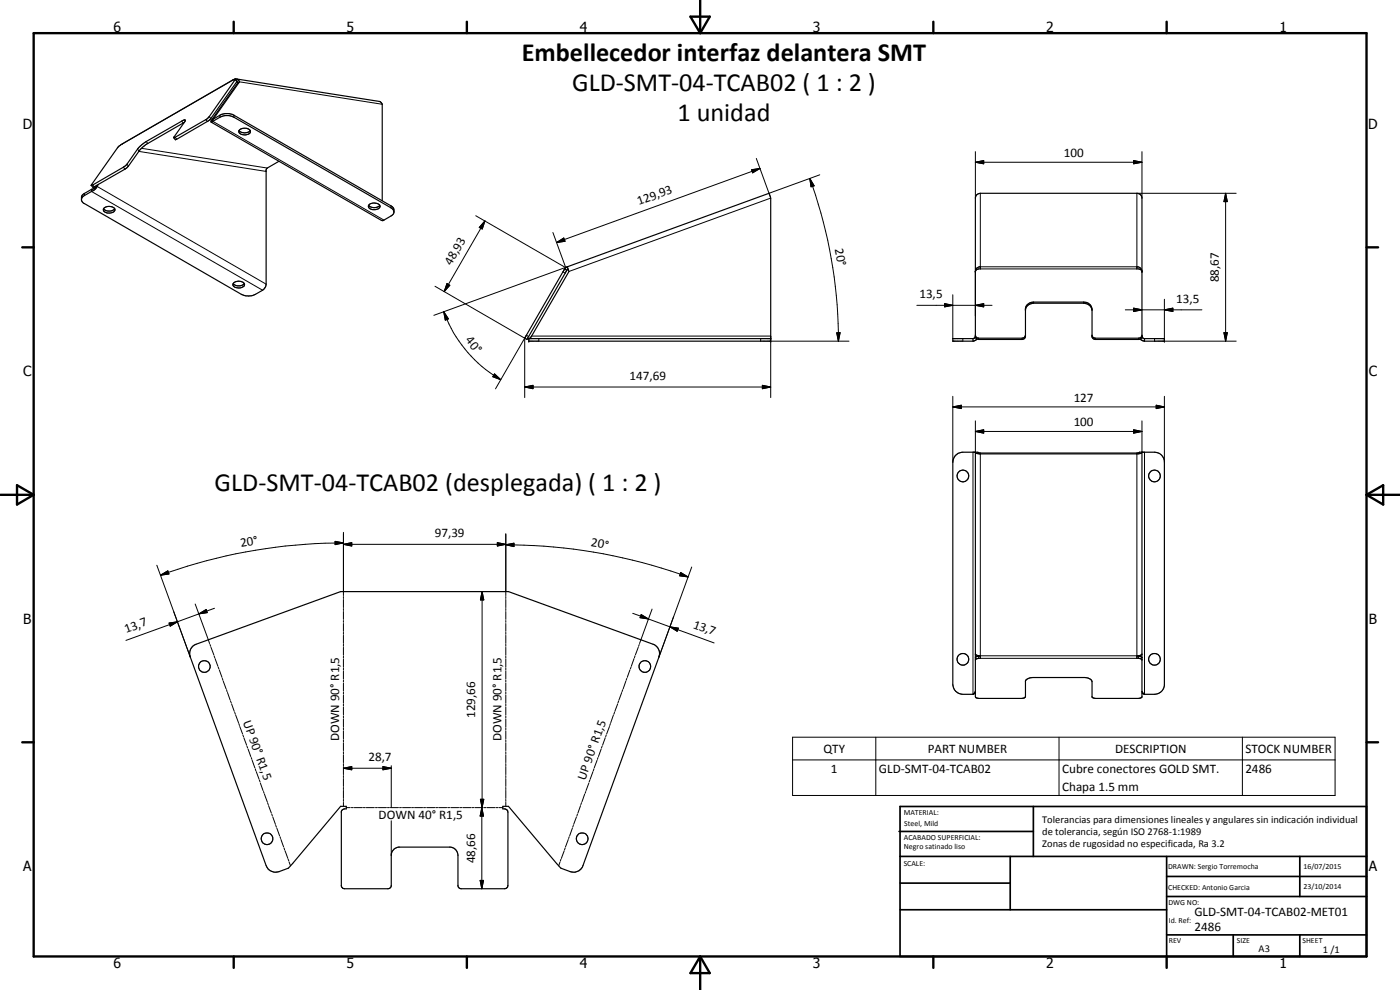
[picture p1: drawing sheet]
<svg xmlns="http://www.w3.org/2000/svg" width="420mm" height="297mm" viewBox="0 0 420 297" stroke-linecap="round" stroke-linejoin="round" font-family="sans-serif">
<g fill="none" stroke="#000" stroke-width=".35">
<path d="M55.3 36.7l-12.3 7.3-1.1 1.1-3.9 5.3-9.9 5.7-.3 .1-.4-.6M63.4 36.7l51.1 29.4 .5 .1 2.3-1.4 .7-.5 .2-.7M63.4 36.2v.5M63.8 36h.1M63.8 35.9l-.4 .3M63.9 36.4l2.1-1.2a4.5 4.5 0 0 1 4.2 0l47.1 27.2 .7 .5 .2 .7M63.9 35.8l2.1-1.2a4.5 4.5 0 0 1 4.2 0l47.1 27.2 .8 .7 .1 1.1M63.9 35.8v.6M63.9 36.4l-.5 .3M63.9 35.8l-.1 .2M69.9 24l.4-.2zM70.1 23.9l-33.8 19.5-1 .8-7.9 11.4"/>
<path d="M70.6 23.7l.5 .6M70.7 23.7l-.4 .1M70.7 23.7l-8.6 12-10 5.6M70.7 23.7l.6 .1 .6 .8M71 23.7l42.9 6.7 .5 .3 .3 .6v28.9M71.1 24.5l.2 .4M71.1 24.5l-8.3 11.6-9.8 5.7-.4 .1-.5-.6M71.1 24.3h.1M71.2 24.3l-.1 .2M71.3 24.9l-7.9 11.3M71.7 39.2a2.35 2.35 0 0 0 3.4 0M71.9 39a2.32 2.32 0 0 1 3.2 .2 1.36 1.36 0 0 1-1.8 1.3 1.19 1.19 0 0 1-1.6-1.3z"/>
<path d="M71.9 24.6l-7.9 11.1M71.9 24.6l-.6 .3M27.4 55.6h.1M27.5 57.4l-2.5 1.4-.5 .8M27.5 56.8v.6M28.6 56.3l-1.1 .5M29 55.6l-.4 .7M29.1 55.9a2.62 2.62 0 0 1-1.6 1.5M29.1 55.9l-.5 .4M29.5 55.3l-.4 .6M52.1 41.3l3.4-4.9v-.4l-.7 .2-11.4 6.6-1.8 1.6-4.1 5.4-10.1 5.8M83.7 48.4l-3.5 2-.4 .7 .1 34.2-.2 .7-.7 .9-2.3 1.4a4.7 4.7 0 0 1-4.3 0l-47.4-27.3-.5-.9v-1.3l.5-.6 2.5-1.4"/>
<path d="M293.1 58.4l1.1-.4h47a1.45 1.45 0 0 1 1.5 1.4l-.1 41.9-.9 .6h-13l-.6-.3-.4-.5v-8.3a2.33 2.33 0 0 0-2.5-2.2h-15a2.49 2.49 0 0 0-2.4 1.9v8.5l-.4 .6-.7 .3h-13l-.9-.6-.1-41.9zM31.1 62.7a2.41 2.41 0 0 0 3.3 0M31.2 62.4a2.19 2.19 0 0 1 3.3 .5 2.02 2.02 0 0 1-3.5 .1zM110.6 61.6a2.25 2.25 0 0 0 3.3 0M110.8 61.4a2.26 2.26 0 0 1 3.3 .5 2.06 2.06 0 0 1-3.5 .1zM70 85.1a2.35 2.35 0 0 0 3.3 0M70.1 84.9a2.21 2.21 0 0 1 3.3 .4 2.1 2.1 0 0 1-3.2 .7l-.3-.6zM169.4 80.7l-11.9 20.7M169.4 80.7l.7 .4M170.1 81.1l-12 20.8-.6-.4M170.1 81.1h.1M170.3 80.1l60.5-22.1 .5 1.4v43h-72.6v-.8h72.6"/>
<path d="M170.3 80.1l-.9 .6M170.3 80.1l.5 1.3-11.3 19.6-.7 .6M170.5 80.8l-.4 .3M292.7 81.4a1.38 1.38 0 0 1 1.5-1.3v.6a1.13 1.13 0 0 0-1.5 .9M307.8 92.9a2.4 2.4 0 0 1 2.4-1.9h15a2.4 2.4 0 0 1 2.5 2.2M341.2 80.1l1.1 .3 .4 .8-.7-.5h-.8zM342.6 81.2l.1 .2M342.7 81.2v.2M157.5 101.4v.1M292 101.6v.8M292.7 100.6l.2 .5 .8 .4h13l.7-.2 .4-.7M292.7 100.8l-.2 .6-.4 .2h-6.1v.8h6"/>
<path d="M293.2 101.7l-1.2 .7M327.7 100.8l.6 .6 .4 .1h13l.5-.1 .5-.6M342.3 101.7l1.2 .7M342.7 101l.6 .6h6.2v.8h-6M343.5 101.6v.8M292.7 135.7l.4 .4 .9 .1h47.5l.8-.1 .4-.4v73.4l-1 .4-13.6-.1-.4-.3v-4.6a1.92 1.92 0 0 0-2.1-1.2l-16.4 .1-1.1 .4-.3 .5v4.7l-.4 .4-13.7 .1-.9-.2zM57.9 193.9l1-.6 43.3-15.8h50.4l43.4 15.8a2.98 2.98 0 0 1 1.8 3.8l-22.8 62.6a2.99 2.99 0 0 1-3.9 1.8l-2.8-1-15.7-18.6h-1.7v.8a1.18 1.18 0 0 1 1.5 1v22l-.4 .7-.6 .3-13.4-.1-.6-.7v-9.2a2.57 2.57 0 0 0-2.1-2.5h-15.7a2.53 2.53 0 0 0-2.2 2.1v9.6l-.5 .7-13.5 .1-.6-.3-.4-.5v-22.4l.6-.7 .9-.1v-.8h-1.7l-15.6 18.6-2.9 1a3 3 0 0 1-3.8-1.8l-22.8-62.6a3.1 3.1 0 0 1 .8-3.2zM292.7 196.3l.4 .3 1.1 .2v.7a1.26 1.26 0 0 0-1.5 .5M293.5 196.7v.2M293.5 196.9h.7M293.5 196.9l-.8 .5M341.2 196.9h.8"/>
<path d="M342 196.9l.7 .4M342 196.7v.2M342.7 196.3l-.7 .4-.8 .1v.7l1 .1 .5 .3M292 208.3h-3a3 3 0 0 1-3-3v-66.6a3 3 0 0 1 3-3h4.5l.5 .2h47.4l.6-.2h4.5a3 3 0 0 1 3 2.6v67.4a3 3 0 0 1-3 2.6h-3M292.7 207.4l-.7 .9M292.7 208l-.7 .3M342.7 208l.8 .3M342.7 207.6l.8 .7"/>
<circle cx="289" cy="142.8" r="1.75"/>
<circle cx="346.5" cy="142.8" r="1.75"/>
<circle cx="61.3" cy="200" r="1.76"/>
<circle cx="193.5" cy="200" r="1.76"/>
<circle cx="289" cy="197.8" r="1.75"/>
<circle cx="346.5" cy="197.8" r="1.76"/>
<circle cx="80.1" cy="251.7" r="1.75"/>
<circle cx="174.7" cy="251.6" r="1.76"/>
</g>
<g fill="none" stroke="#000" stroke-width=".3">
<path d="M54.5 36.4l.5 .5M61.8 35.9l.4 .5M62.8 35l.5 .6M63.9 36.4l51.3 29.6M66 34.6v.6M69.9 24l-33.3 19.2M70.2 34.6v.6M70.6 23.9l.6 .7M71.9 24.6l42.8 6.7M25.3 58v.7M27.5 57.4l51.3 29.7M27.8 55.5l.5 .5"/>
<path d="M29.1 55.9l50.8 29.4M37 50.2l.5 .6M38.1 49.3l.5 .5M41.3 44.7l.4 .6M41.6 45.4l38.3 6M42.4 44.5l37.8 5.9M43.9 42.5l.5 .6M52.6 41.2l.4 .6M225.6 50.9l2.5-.4-2.2 1.4zM227 47.5l3.8 10.5 15.2-5.5M228.1 50.5l-61.1 22.3M231.3 59.4l-60.5 22"/>
<path d="M243 53.6l1.3 2.2-.9 .2zM243 53.6a142.7 142.7 0 0 1 8.6 48.8M292.7 48.7l2.5-.5v.9zM292.7 45.5v13.9M292.7 48.7h50M294.2 58v22.1h47v-22.1h29.8M340.2 48.2l2.5 .5-2.5 .4zM342.7 45.5v13.9M367.8 58l.5 2.5h-1zM367.8 58v44.4M117.3 61.8v.6M142.8 64.7l27 15.6-3.9-10.5"/>
<path d="M145.5 66.3l-.8 2.4-.9-.5zM145.5 66.3l-12.2 21.2M167 72.8l2.2-1.4 .4 1zM130.5 85.9l27 15.6v17.8M133.2 93.5l1.4 2.2-1 .4zM133.2 93.5a39 39 0 0 0 17.1 20.4M134.1 85.1l.9 .5-1.7 1.9zM168.9 81.6l.7 .4M170.3 80.1l-40.1 14.5M251.1 99.9l1-.1-.5 2.6zM275.2 91.6h22.5M283.5 91.1l2.5 .5-2.5 .5z"/>
<path d="M286 88.4v13.2M292.7 91.6l2.5-.5v1zM292.7 81.4v13.4M294.2 80.7h47M310.2 90.6v.4M325.2 90.6v.4M337.7 93h23M340.2 92.5l2.5 .5-2.5 .5zM349.5 93l2.5-.5v1zM349.5 89.8v11.8M367.3 99.8h1l-.5 2.6zM148.4 112.2l1.9 1.7-2.4-.9z"/>
<path d="M157.5 116.1l2.5-.5v1zM157.5 116.1h73.8M158.7 101l-.7-.4-9.3 16.1M159.5 100.8h71.8v18.5M161.7 101.6v.8M228.3 101.6v.8M228.8 115.6l2.5 .5-2.5 .5zM231.3 102.4h23.5M286 118.9v19.8M289 101.6v.8M293.7 101.5v.4M306.7 101.5v.4"/>
<path d="M328.7 101.5v.4M341.7 101.5v.4M346.5 101.6v.8M349.5 118.9v19.8M349.5 102.4h21.5M286 122.1l2.5-.5v1zM286 122.1h63.5M292 135.7v72.6M292.7 129.5l2.5-.6v1.1zM292.7 126.3v9.4M292.7 129.5h50M294.2 135.9v60.9h47v-60.9"/>
<path d="M340.2 128.9l2.5 .6-2.5 .5zM342.7 126.3v9.4M343.5 135.7v72.6M347 121.6l2.5 .5-2.5 .5zM103.1 159.7v19M47.1 169.6l10 27.5M48.2 172.6l2.2-1.3 .3 .9zM100.6 162.4l2.5 .5-2.5 .5zM103.1 163.3l2.5-.5v1zM103.1 179v.6M103.1 179.9v2.4M103.1 163.3h48.7"/>
<path d="M103.1 162.9a161 161 0 0 0-54.9 9.7M144.7 177.5l.5 2.5h-1zM144.7 177.5v64.8M149.3 162.8l2.5 .5-2.5 .5zM151.8 163.4l2.5-.4v1zM151.8 160.1v18.6M151.8 179v.6M151.8 179.9v2.4M151.8 163.4a161.3 161.3 0 0 1 54.7 9.7M204.3 171.8l2.2 1.3-2.5-.3zM207.6 170.1l-9.8 27M50.7 186.9l2.5-.3-2.1 1.3z"/>
<path d="M53.2 186.6l-15.4 5.6M58.6 181.2l4.3 11.9M59.7 184.2l2.2-1.3 .3 .9zM59.7 184.2l-6.5 2.4M63 193.4l.2 .5M63.3 194.2l.9 2.3M64.3 196.8l.2 .6M64.4 182.5l-4.7 1.7M64.5 197.6l.9 2.3M103.1 182.6v.6M103.1 183.5v2.3M103.1 186.2v.5"/>
<path d="M103.1 187.1v2.3M103.1 189.7v.6M103.1 190.6v2.4M103.1 193.3v.6M103.1 194.2v2.4M103.1 196.9v.6M103.1 197.8v2.4M151.8 182.6v.6M151.8 183.5v2.3M151.8 186.2v.5M151.8 187.1v2.3M151.8 189.7v.6"/>
<path d="M151.8 190.6v2.4M151.8 193.3v.6M151.8 194.2v2.4M151.8 196.9v.6M151.8 197.8v2.4M189.9 184l4.7 1.7M190.3 197.6l-.8 2.3M190.6 196.8l-.2 .6M191.5 194.2l-.8 2.3M191.8 193.4l-.2 .5M192.4 184.4l2.2 1.3-2.5-.4zM194.6 185.7l6.5 2.4"/>
<path d="M195.7 182.8l-3.8 10.3M201.1 188.1l2.5 .4-.4 .9zM201.1 188.1l13.2 4.8M293.7 196.9v.6M294.2 197.5h47M341.7 196.9v.6M65.5 200.2l.2 .5M65.8 201l.8 2.2M66.7 203.5l.2 .6M67 204.4l.8 2.3M68 206.9l.1 .6M68.3 207.8l.8 2.3"/>
<path d="M69.2 210.3l.2 .6M69.5 211.2l.8 2.2M70.4 213.7l.2 .6M70.7 214.5l.9 2.3M71.7 217.1l.2 .6M72 218l.8 2.2M103.1 200.4v.7M103.1 201.4v2.4M103.1 204v.6M103.1 205v2.3M103.1 207.6v.6M103.1 208.5v2.4"/>
<path d="M103.1 211.2v.6M103.1 212.1v2.4M103.1 214.8v.6M103.1 215.7v2.4M103.1 218.4v.6M103.1 219.3v2.4M151.8 200.4v.7M151.8 201.4v2.4M151.8 204v.6M151.8 205v2.3M151.8 207.6v.6M151.8 208.5v2.4"/>
<path d="M151.8 211.2v.6M151.8 212.1v2.4M151.8 214.8v.6M151.8 215.7v2.4M151.8 218.4v.6M151.8 219.3v2.4M182.9 218l-.8 2.2M183.2 217.1l-.2 .6M184.1 214.5l-.8 2.3M184.4 213.7l-.2 .6M185.4 211.2l-.9 2.2M185.7 210.3l-.2 .6"/>
<path d="M186.6 207.8l-.9 2.3M186.9 206.9l-.2 .6M187.8 204.4l-.8 2.3M188.1 203.5l-.2 .6M189 201l-.8 2.2M189.4 200.2l-.2 .5M72.9 220.5l.2 .6M73.2 221.4l.8 2.2M74.1 223.9l.2 .6M74.5 224.7l.8 2.3M75.4 227.3l.2 .5M75.7 228.1l.8 2.3"/>
<path d="M76.6 230.7l.2 .6M76.9 231.5l.9 2.3M77.8 234.1l.3 .5M78.1 234.9l.8 2.3M79.1 237.5l.2 .5M79.4 238.3l.8 2.3M103.1 230.5l2.5-.5v1zM103.1 222v.5M103.1 222.8v2.4M103.1 225.6v.5M103.1 226.4v2.4M103.1 229.1v.6"/>
<path d="M103.1 230v2.4M103.1 232.7v.6M103.1 233.6v2.4M103.1 236.3v.6M103.1 237.2v2.4M103.1 239.9v.6M103.1 230.5h14.3M114.9 230l2.5 .5-2.5 .5zM117.4 229.7v12.6M144.2 239.8h1l-.5 2.5zM151.8 222v.5M151.8 222.8v2.4"/>
<path d="M151.8 225.6v.5M151.8 226.4v2.4M151.8 229.1v.6M151.8 230v2.4M151.8 232.7v.6M151.8 233.6v2.4M151.8 236.3v.6M151.8 237.2v2.4M151.8 239.9v.6M175.5 238.3l-.8 2.3M175.8 237.5l-.2 .5M176.7 234.9l-.8 2.3"/>
<path d="M177 234.1l-.2 .5M178 231.5l-.9 2.3M178.3 230.7l-.3 .6M179.2 228.1l-.9 2.3M179.5 227.3l-.2 .5M180.4 224.7l-.8 2.3M180.7 223.9l-.2 .6M181.6 221.4l-.8 2.2M181.9 220.5l-.1 .6M237.9 221.2h162.8v17.5h-162.8zM237.9 228h162.8M262.8 221.2v17.5"/>
<path d="M317.8 221.2v17.5M372.9 221.2v17.5M80.3 240.8l.2 .6M80.6 241.7l.8 2.3M81.6 244.3l.1 .5M81.9 245.1l.8 2.3M82.8 247.6l.2 .6M83.1 248.5l.8 2.2M84 251l.2 .6M84.3 251.9l.8 2.2M85.2 254.4l.2 .6M85.5 255.3l.9 2.3"/>
<path d="M86.5 257.8l.2 .6M86.8 258.7l.4 1.1M103.1 240.7v1.2M103.9 242.3h1.2M105.4 242.3h.6M106.3 242.3h2.4M109 242.3h.6M109.9 242.3h2.4M112.7 242.3h.6M113.6 242.3h2.4M116.3 242.3h.6M117.2 242.3h2.4"/>
<path d="M117.4 246.3v10.4M119.9 242.3h.6M120.8 242.3h2.4M123.5 242.3h.6M124.4 242.3h2.4M127.1 242.3h.6M128 242.3h2.5M130.8 242.3h.5M131.6 242.3h2.5M134.4 242.3h.5M135.3 242.3h2.4M138 242.3h.6"/>
<path d="M138.9 242.3h2.4M141.6 242.3h.6M142.5 242.3h2.4M144.6 242.3l.5 2.6h-1zM144.6 242.3v24.4M145.2 242.3h.6M146.1 242.3h2.4M148.8 242.3h.6M149.7 242.3h1.2M151.8 240.7v1.2M168.1 258.7l-.4 1.1M168.3 257.8l-.1 .6"/>
<path d="M169.3 255.3l-.8 2.3M169.6 254.4l-.2 .6M170.5 251.9l-.8 2.2M170.8 251l-.2 .6M171.8 248.5l-.8 2.2M172.1 247.6l-.2 .6M173 245.1l-.8 2.3M173.3 244.3l-.2 .5M174.2 241.7l-.8 2.3M174.5 240.8l-.2 .6M144.1 264.2h1l-.5 2.5z"/>
</g>
<g fill="#000">
<circle cx="63.8" cy="36" r=".18"/>
<circle cx="170.3" cy="80.1" r=".18"/>
<circle cx="292.7" cy="81.4" r=".18"/>
<circle cx="342.7" cy="81.4" r=".18"/>
<circle cx="158.7" cy="102.4" r=".18"/>
<circle cx="158.7" cy="101.6" r=".18"/>
<circle cx="231.3" cy="102.4" r=".18"/>
<circle cx="231.3" cy="101.6" r=".18"/>
<circle cx="349.5" cy="101.6" r=".18"/>
<circle cx="349.5" cy="102.4" r=".18"/>
</g>
<g fill="none" stroke="#000" stroke-width=".71">
<path d="M10.1 9.9h400v277.1h-400zM70.1 6.5v3.4M140.1 6.5v3.4M207.2 5h5.8l-2.9 4.9zM210.1 0v9.9M280.1 6.5v3.4M350.1 6.5v3.4M6.7 74.2h3.4M410.1 74.2h3.5M.1 148.5h10M5.1 145.6l5 2.9-5 2.9zM410.1 148.5h10"/>
<path d="M410.1 148.5l5-2.9v5.8zM6.7 222.7h3.4M410.1 222.7h3.5M70.1 287v3.4M140.1 287v3.4M210.1 287v10M210.1 287l2.9 5h-5.8zM280.1 287v3.4M350.1 287v3.4"/>
</g>
<g fill="none" stroke="#000" stroke-width=".51">
<path d="M269.8 249.5h40.3M270.1 242h140v45h-140zM270.1 257h140M303.2 257v16M310.1 242v15M350.1 257v30M390.1 257v12M270.1 265h33.1M270.1 273h80M350.1 269h60M350.1 263h60M350.1 280.5h60"/>
<path d="M370.1 280.5v6.5M390.1 280.5v6.5"/>
</g>
<g fill="#000">
<path d="M225.6 50.9l2.5-.4-2.2 1.4zM243 53.6l1.3 2.2-.9 .2zM292.7 48.7l2.5-.5v.9zM340.2 48.2l2.5 .5-2.5 .4zM145.5 66.3l-.8 2.4-.9-.5zM167 72.8l2.2-1.4 .4 1zM367.8 58l.5 2.5h-1zM134.1 85.1l.9 .5-1.7 1.9zM133.2 93.5l1.4 2.2-1 .4zM251.1 99.9l1-.1-.5 2.6zM283.5 91.1l2.5 .5-2.5 .5zM292.7 91.6l2.5-.5v1z"/>
<path d="M340.2 92.5l2.5 .5-2.5 .5zM349.5 93l2.5-.5v1zM367.3 99.8h1l-.5 2.6zM148.4 112.2l1.9 1.7-2.4-.9zM157.5 116.1l2.5-.5v1zM228.8 115.6l2.5 .5-2.5 .5zM286 122.1l2.5-.5v1zM292.7 129.5l2.5-.6v1.1zM340.2 128.9l2.5 .6-2.5 .5zM347 121.6l2.5 .5-2.5 .5zM48.2 172.6l2.2-1.3 .3 .9zM100.6 162.4l2.5 .5-2.5 .5z"/>
<path d="M103.1 163.3l2.5-.5v1zM149.3 162.8l2.5 .5-2.5 .5zM151.8 163.4l2.5-.4v1zM204.3 171.8l2.2 1.3-2.5-.3zM50.7 186.9l2.5-.3-2.1 1.3zM59.7 184.2l2.2-1.3 .3 .9zM144.7 177.5l.5 2.5h-1zM192.4 184.4l2.2 1.3-2.5-.4zM201.1 188.1l2.5 .4-.4 .9zM103.1 230.5l2.5-.5v1zM114.9 230l2.5 .5-2.5 .5zM144.2 239.8h1l-.5 2.5z"/>
<path d="M144.6 242.3l.5 2.6h-1zM144.1 264.2h1l-.5 2.5z"/>
</g>
<g font-size="7.9">
<text x="156.6" y="18.4">Embellecedor interfaz delantera SMT</text>
<text x="171.7" y="27.4">GLD-SMT-04-TCAB02 ( 1 : 2 )</text>
<text x="203.4" y="36.4">1 unidad</text>
<text x="64.4" y="147.4">GLD-SMT-04-TCAB02 (desplegada) ( 1 : 2 )</text>
</g>
<g font-size="4.2">
<text x="34" y="9.6">6</text>
<text x="104" y="9.6">5</text>
<text x="174" y="9.6">4</text>
<text x="244" y="9.6">3</text>
<text x="314" y="9.6">2</text>
<text x="384" y="9.6">1</text>
<text x="6.8" y="38.7">D</text>
<text x="410.6" y="38.7">D</text>
<text x="7" y="112.9">C</text>
<text x="410.8" y="112.9">C</text>
<text x="7" y="187.1">B</text>
<text x="410.8" y="187.1">B</text>
<text x="7" y="261.4">A</text>
<text x="410.8" y="261.4">A</text>
<text x="34" y="290.4">6</text>
<text x="104" y="290.4">5</text>
<text x="174" y="290.4">4</text>
<text x="244" y="290.4">3</text>
<text x="314" y="290.4">2</text>
<text x="384" y="290.4">1</text>
</g>
<g font-size="3.9">
<text x="319.3" y="47.2">100</text>
<text x="191.7" y="61.6" transform="rotate(-20 191.7 61.6)">129,93</text>
<text x="250.6" y="74.7" transform="rotate(80 250.6 74.7)">20°</text>
<text x="135.4" y="79.8" transform="rotate(-60 135.4 79.8)">48,93</text>
<text x="275.9" y="89.5">13,5</text>
<text x="365.7" y="84.7" transform="rotate(-90 365.7 84.7)">88,67</text>
<text x="353" y="90.9">13,5</text>
<text x="139.6" y="102.2" transform="rotate(50 139.6 102.2)">40°</text>
<text x="189" y="114.1">147,69</text>
<text x="322.2" y="120.6">127</text>
<text x="322.2" y="127.9">100</text>
<text x="130.5" y="161.2">97,39</text>
<text x="72.3" y="164.3" transform="rotate(-10 72.3 164.3)">20°</text>
<text x="177.2" y="163.9" transform="rotate(10 177.2 163.9)">20°</text>
<text x="37.8" y="189.9" transform="rotate(-20 37.8 189.9)">13,7</text>
<text x="207.8" y="188.3" transform="rotate(20 207.8 188.3)">13,7</text>
<text x="142.6" y="215.4" transform="rotate(-90 142.6 215.4)">129,66</text>
<text x="72.9" y="216.6" transform="rotate(70 72.9 216.6)">UP 90° R1,5</text>
<text x="101.8" y="222.4" transform="rotate(-90 101.8 222.4)">DOWN 90° R1,5</text>
<text x="150.5" y="222.4" transform="rotate(-90 150.5 222.4)">DOWN 90° R1,5</text>
<text x="247.1" y="225.9">QTY</text>
<text x="278.4" y="225.9">PART NUMBER</text>
<text x="334.6" y="225.9">DESCRIPTION</text>
<text x="373.8" y="225.9">STOCK NUMBER</text>
<text x="110.6" y="228.4">28,7</text>
<text x="249.4" y="231.9">1</text>
<text x="263.8" y="231.9">GLD-SMT-04-TCAB02</text>
<text x="318.8" y="232">Cubre conectores GOLD SMT.</text>
<text x="373.8" y="231.9">2486</text>
<text x="175.6" y="234.3" transform="rotate(-70 175.6 234.3)">UP 90° R1,5</text>
<text x="318.8" y="237.4">Chapa 1.5 mm</text>
<text x="113.6" y="245.7">DOWN 40° R1,5</text>
<text x="142.6" y="259" transform="rotate(-90 142.6 259)">48,66</text>
<text x="358.5" y="275">GLD-SMT-04-TCAB02-MET01</text>
<text x="358.5" y="279.4">2486</text>
</g>
<g font-size="3.1">
<text x="312.7" y="246.8">Tolerancias para dimensiones lineales y angulares sin indicación individual</text>
<text x="312.7" y="250.4">de tolerancia, según ISO 2768-1:1989</text>
<text x="312.7" y="254">Zonas de rugosidad no especificada, Ra 3.2</text>
<text x="377.7" y="285.6">A3</text>
<text x="397" y="285.9">1 /1</text>
</g>
<g font-size="2.4">
<text x="271.2" y="244.4">MATERIAL:</text>
<text x="271.3" y="252">ACABADO SUPERFICIAL:</text>
<text x="271.4" y="247.9">Steel, Mild</text>
<text x="271.3" y="254.6">Negro satinado liso</text>
<text x="271.2" y="259.7">SCALE:</text>
<text x="350.6" y="260.8">DRAWN: Sergio Torremocha</text>
<text x="391.2" y="260.6">16/07/2015</text>
<text x="350.6" y="267">CHECKED: Antonio Garcia</text>
<text x="391.2" y="266.7">23/10/2014</text>
<text x="350.6" y="271.4">DWG NO:</text>
<text x="350.8" y="276.9">Id. Ref:</text>
<text x="350.8" y="282.8">REV</text>
<text x="371.2" y="282.9">SIZE</text>
<text x="390.9" y="282.9">SHEET</text>
</g>
</svg>
